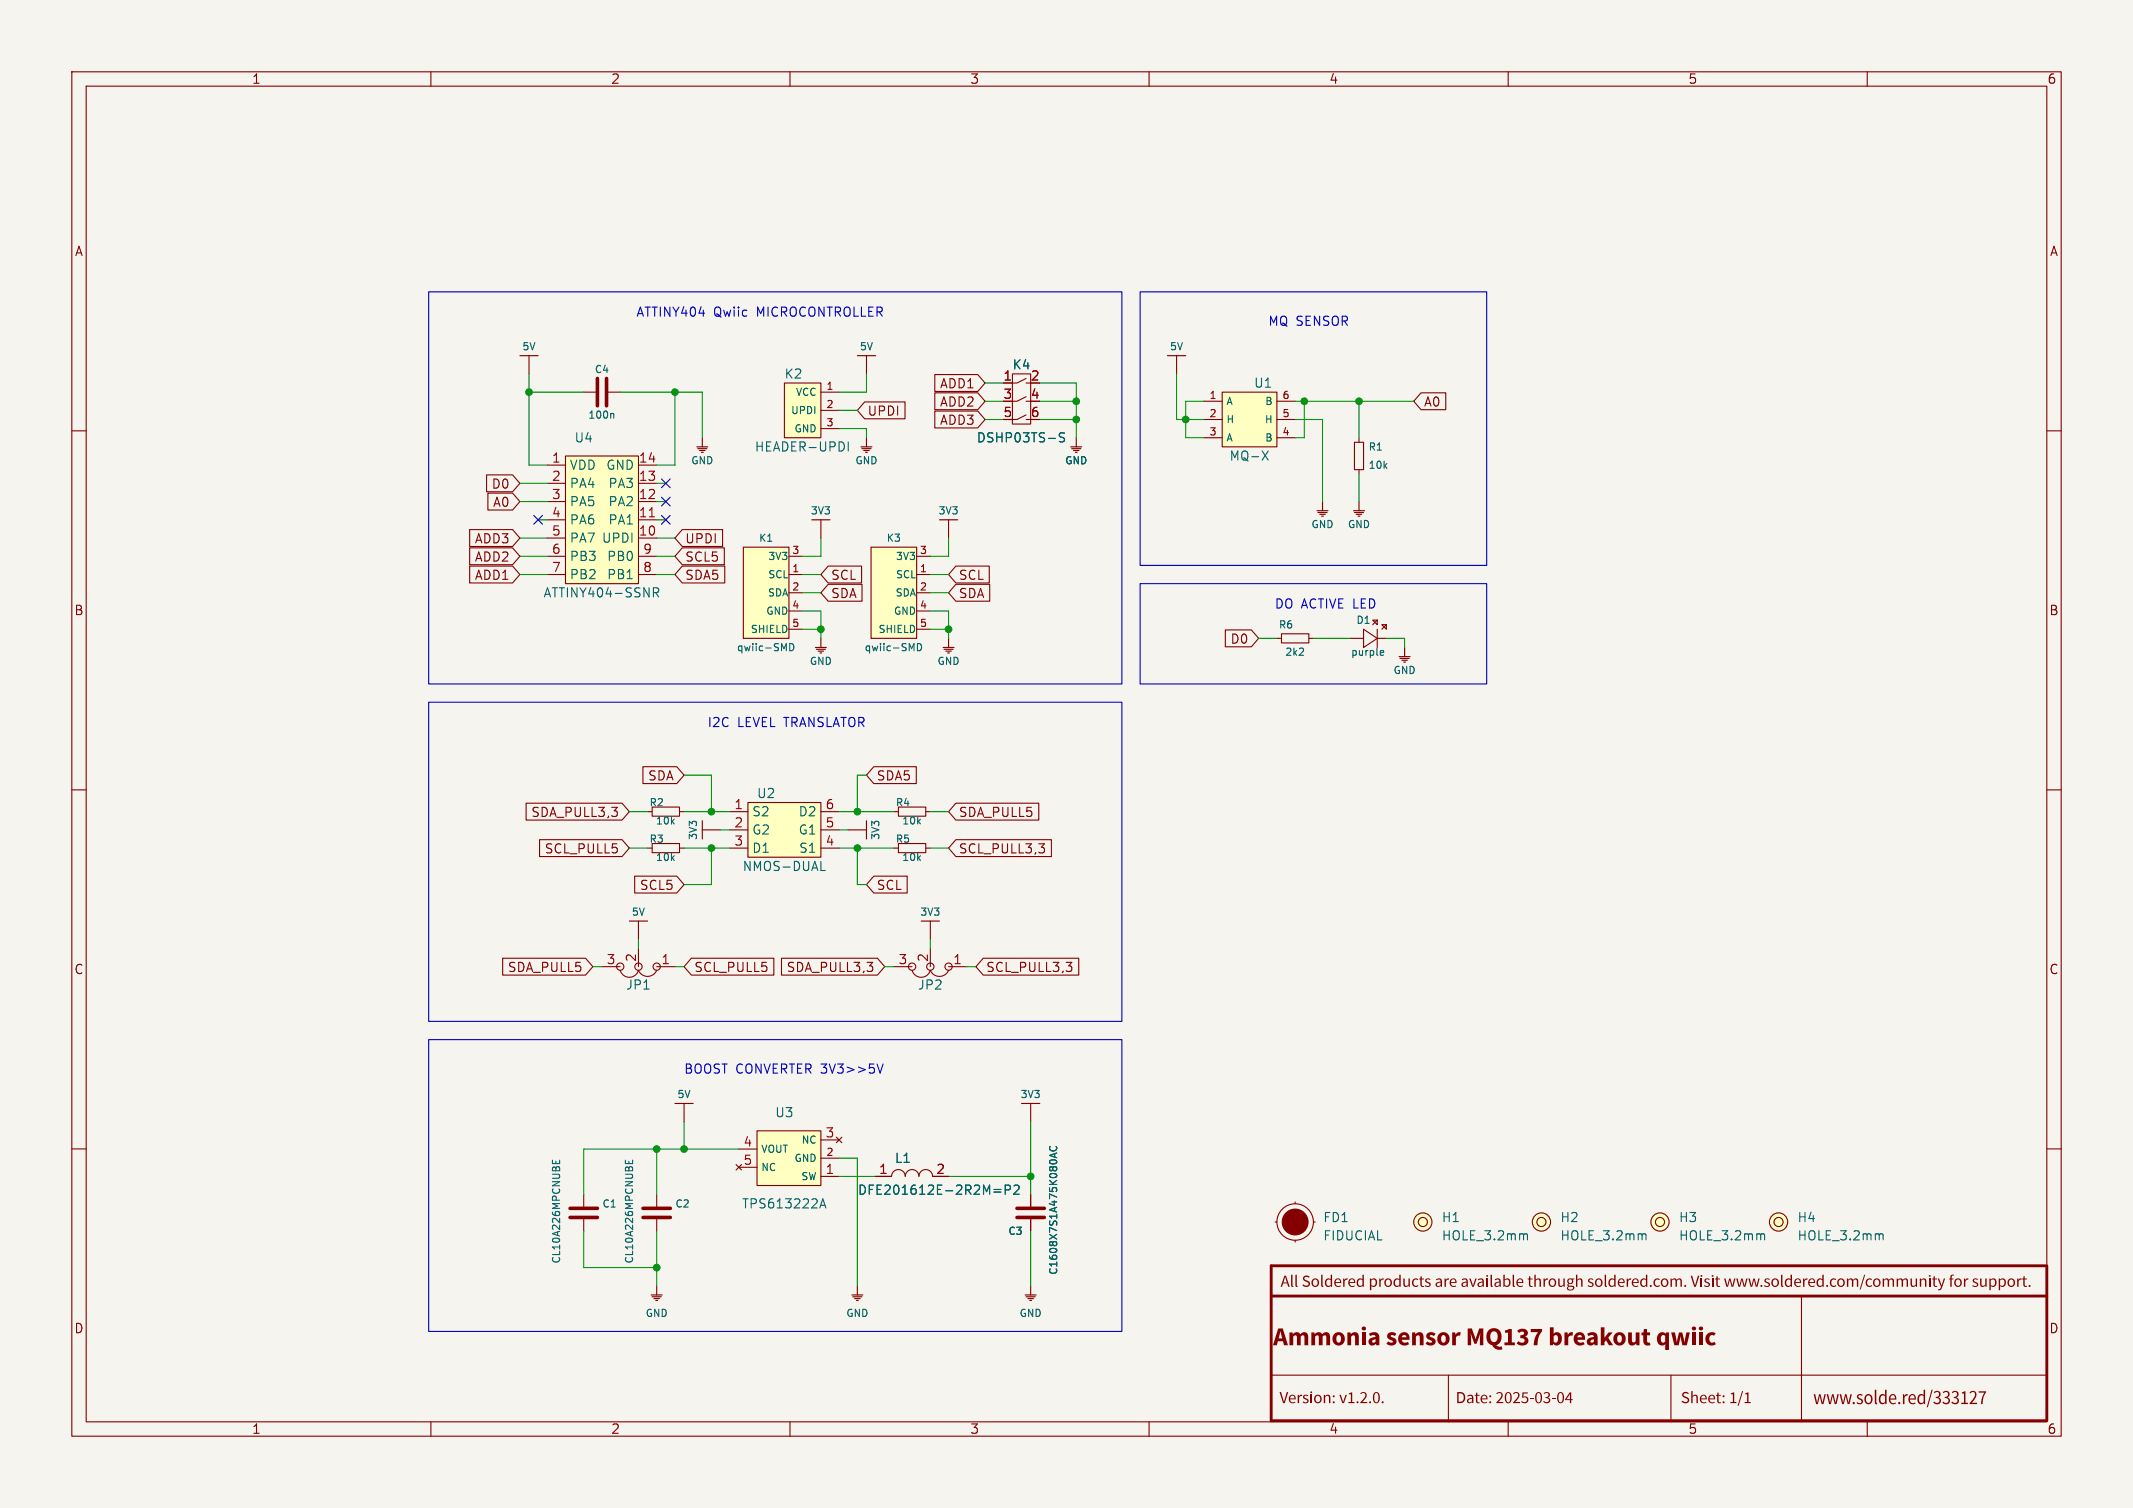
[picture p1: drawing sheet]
<svg xmlns="http://www.w3.org/2000/svg" width="297mm" height="210mm" viewBox="0 0 297 210" stroke-linecap="round" stroke-linejoin="round" font-family="sans-serif">
<path d="M0 0h297v210h-297z" fill="#f5f4ef" stroke="#f5f4ef" stroke-width=".14"/>
<g fill="none" stroke="#840000" stroke-width=".15">
<path d="M10 10h277v190h-277zM12 12h273v186h-273zM60 10v2M110 10v2M160 10v2M210 10v2M260 10v2M10 60h2M285 60h2M10 110h2M285 110h2M10 160h2"/>
<path d="M285 160h2M60 198v2M110 198v2M160 198v2M177 191.5h108M210 198v2M260 198v2"/>
</g>
<g fill="#840000">
<circle cx="189.9" cy="185" r=".29"/>
<circle cx="235.9" cy="185" r=".29"/>
<circle cx="236.8" cy="185" r=".29"/>
</g>
<path d="M284.8 176.3h-107.8v21.6h107.9M285 176.3v21.6M177 180.5h108" fill="none" stroke="#840000" stroke-width=".4"/>
<g fill="none" stroke="#840000" stroke-width=".15">
<path d="M120.6 49.5v2.6M188.6 61.6h1.3v3.8h-1.3zM189.2 61v.6M189.2 65.4v.6M177.8 88.9h.6M178.4 88.3h3.8v1.2h-3.8zM182.3 88.9h.6M188 88.9h1.9M189.9 87.6l1.9 1.3-1.9 1.3zM191.1 86.4h.7v.6zM191.8 88.9h1.2M191.8 86.4l-.7 .6"/>
<path d="M191.8 87.6v2.6M192.4 87h.6v.6zM193 87l-.6 .6M97.8 115.6h2.5M83.8 134.6h2.6M86.4 135.1a1.32 1.32 0 0 0 1.2 1 1.32 1.32 0 0 0 1.3-1 1.38 1.38 0 0 0 1.3 .9 1.38 1.38 0 0 0 1.2-.9M88.9 132.1v2.5M91.4 134.6h2.6M129.5 128.3v2.5M201.7 191.5v6.5M232.7 191.5v6.5M250.8 180.5v17.5"/>
<circle cx="86.4" cy="134.6" r=".51"/>
<circle cx="88.9" cy="134.6" r=".51"/>
<circle cx="91.4" cy="134.6" r=".51"/>
<circle cx="198.1" cy="170.2" r=".63"/>
<circle cx="198.1" cy="170.2" r="1.27"/>
<circle cx="214.6" cy="170.2" r=".63"/>
<circle cx="214.6" cy="170.2" r="1.27"/>
<circle cx="247.6" cy="170.2" r=".63"/>
<circle cx="247.6" cy="170.2" r="1.27"/>
</g>
<g fill="none" stroke="#840000" stroke-width=".16">
<path d="M119.4 49.5h2.5M97 62.2h1.6M97.2 62.5h1.2M97.4 62.7h.8M97.7 63h.2M97.8 61v1.2M188.5 71.1h1.5M188.6 71.4h1.3M188.8 71.6h.8M189.1 71.9h.3M189.2 69.9v1.2M194.8 91.4h1.5"/>
<path d="M194.9 91.7h1.3M195.2 91.9h.8M195.5 92.2h.2M195.6 90.2v1.2M97.8 114.3v2.5M128.3 128.3h2.5"/>
</g>
<g fill="#ffffc2" stroke="#ffffc2" stroke-width=".14">
<circle cx="247.6" cy="170.2" r="1.27"/>
<circle cx="214.6" cy="170.2" r="1.27"/>
<circle cx="198.1" cy="170.2" r="1.27"/>
</g>
<path d="M192.2 91.2h.4M192.2 90.6h.3l.2 .2-.5 .1M212.3 171.8h.2l.2 .2v.7M228.8 171.8h.2l.2 .2v.7M261.9 171.8h.1l.2 .2v.7" fill="none" stroke="#006464" stroke-width=".15"/>
<path d="M109.2 53.3h5.1v7.7h-5.1z" fill="#ffffc2"/>
<g fill="none" stroke="#840000" stroke-width=".15">
<path d="M109.2 53.3h5.1v7.7h-5.1zM114.3 54.6h2.5M114.3 57.2h2.5M114.3 59.7h2.5M90.2 118.1h.6M90.8 117.5h3.8v1.2h-3.8zM94.6 118.1h.6M124.5 118.1h.6M124.5 113h.6M125.1 117.5h3.8v1.2h-3.8zM125.1 112.4h3.8v1.3h-3.8zM128.9 118.1h.6"/>
<path d="M128.9 113h.6M88.9 128.3v2.5M95.2 153.7v2.5M81.3 166.4v1.9M81.3 169.6v1.9M91.4 166.4v1.9M91.4 169.6v1.9M177.5 170.2h.3M180.3 167.4v.2M180.3 172.7v.3M182.9 170.2h.2"/>
<circle cx="180.3" cy="170.2" r="2.54"/>
<circle cx="231.1" cy="170.2" r=".63"/>
<circle cx="231.1" cy="170.2" r="1.27"/>
</g>
<path d="M118.1 61.5v1.3M76.9 161.6v.4h1v-.4M77.4 161.7v.3M87.1 161.6v.4h1v-.4M87.6 161.7v.3M245.3 171.8h.2l.2 .2v.7" fill="none" stroke="#006464" stroke-width=".15"/>
<circle cx="180.3" cy="170.2" r="1.8" fill="#840000" stroke="#840000" stroke-width=".15"/>
<circle cx="231.1" cy="170.2" r="1.27" fill="#ffffc2" stroke="#ffffc2" stroke-width=".14"/>
<g fill="none" stroke="#840000" stroke-width=".16">
<path d="M119.9 62.2h1.5M120 62.5h1.3M120.3 62.7h.7M120.5 63h.3M120.6 61v1.2M113.5 90.2h1.6M113.7 90.4h1.2M113.9 90.7h.8M114.2 90.9h.2M114.3 88.9v1.3M87.6 128.3h2.6M94 153.7h2.5"/>
<path d="M91.4 179.1v1.2M119.4 179.1v1.2M90.7 180.3h1.5M90.8 180.6h1.3M91.1 180.8h.7M91.3 181.1h.3M118.6 180.3h1.5M118.7 180.6h1.3M119 180.8h.8M119.3 181.1h.2"/>
</g>
<path d="M79.4 169.5h3.8M79.4 168.3h3.8M89.5 169.5h3.8M89.5 168.3h3.8" fill="none" stroke="#840000" stroke-width=".5"/>
<path d="M105.4 157.5h8.9v7.6h-8.9z" fill="#ffffc2"/>
<g fill="none" stroke="#840000" stroke-width=".15">
<path d="M81.3 54.6h1.9M84.5 54.6h1.9M105.4 157.5h8.9v7.6h-8.9zM114.3 158.8h2.5M116.5 158.4l.7 .7M117.2 158.4l-.7 .7M143.5 153.7v2.5M102.5 162.2l.8 .7M102.9 160h2.5M102.9 162.6h2.5M103.3 162.2l-.8 .7M114.3 163.8h2.5"/>
<path d="M114.3 161.3h2.5M129.9 163.8a.95 .95 0 0 0-1-.9 .95 .95 0 0 0-.9 .9 .95 .95 0 0 0-1-.9 .95 .95 0 0 0-1 .9 .95 .95 0 0 0-.9-.9 .95 .95 0 0 0-1 .9h-2.2M129.9 163.8h2.2M143.5 166.4v1.9M143.5 169.6v1.9"/>
</g>
<path d="M85.2 57.6l.3 .1v.5M146.2 159.7a.47 .47 0 0 0 .4 .6 .47 .47 0 0 0 .5-.4l-.1-.2M114.1 168.2l.5-1.3 .4 1.3M114.3 167.9h.6M138.4 165.6h1M138.4 166h1M140 165.7l.6-.1 .1-.1-.1-.3-.1-.2h-.5v1.3M141.2 165.2l.2-.2h.3l.1 .2 .1 .2-.1 .2-.7 .7h.8M146.9 160.7v.4M147.1 160.6l-1 .3 1 .3" fill="none" stroke="#006464" stroke-width=".15"/>
<path d="M83.2 52.7v3.8M84.5 52.7v3.8M141.6 169.5h3.8M141.6 168.3h3.8" fill="none" stroke="#840000" stroke-width=".5"/>
<path d="M142.2 153.7h2.6M143.5 179.1v1.2M142.7 180.3h1.6M142.9 180.6h1.2M143.1 180.8h.8M143.4 181.1h.2" fill="none" stroke="#840000" stroke-width=".16"/>
<path d="M78.7 63.5h10.2v17.8h-10.2z" fill="#ffffc2"/>
<g fill="none" stroke="#840000" stroke-width=".15">
<path d="M73.7 49.5v2.6M76.2 64.8h2.5M76.2 74.9h2.5M76.2 72.4h2.5M76.2 69.9h2.5M76.2 67.3h2.5M76.2 77.5h2.5M78.7 63.5h10.2v17.8h-10.2zM88.9 64.8h2.5M88.9 74.9h2.5M88.9 72.4h2.5M88.9 69.9h2.5"/>
<path d="M88.9 67.3h2.5M88.9 77.5h2.5M76.2 80h2.5M88.9 80h2.5"/>
</g>
<path d="M90.4 72h.7" fill="none" stroke="#a90000" stroke-width=".15"/>
<path d="M91 82.5h.6l.1-.2v-.3l-.2-.1h-.5v1.2M91.3 82.5l.4 .6" fill="none" stroke="#006464" stroke-width=".15"/>
<path d="M72.4 49.5h2.5" fill="none" stroke="#840000" stroke-width=".16"/>
<path d="M103.5 76.2h6.4v12.7h-6.4z" fill="#ffffc2"/>
<path d="M103.5 76.2h6.4v12.7h-6.4zM109.9 77.5h1.9M109.9 80h1.9M109.9 82.6h1.9M109.9 85.1h1.9M109.9 87.6h1.9" fill="none" stroke="#840000" stroke-width=".15"/>
<path d="M110 89.6a.51 .51 0 0 1 .5 .5 .51 .51 0 0 1-.5 .5z" fill="none" stroke="#006464" stroke-width=".15"/>
<path d="M121.3 76.2h6.3v12.7h-6.3z" fill="#ffffc2"/>
<g fill="none" stroke="#840000" stroke-width=".15">
<path d="M141 52.1h2.5v7h-2.5zM142.9 57.8l-1.3 .6h-.6M142.9 55.2l-1.3 .7h-.6M142.9 52.7l-1.3 .6h-1.9M142.9 58.4h.6M114.3 72.4v2.5M121.3 76.2h6.3v12.7h-6.3zM127.6 77.5h1.9M132.1 72.4v2.5M127.6 80h1.9M127.6 82.6h1.9M127.6 85.1h1.9"/>
<path d="M127.6 87.6h1.9M118.1 115.6h2.5"/>
</g>
<path d="M148.2 60.3h-.5l-.2 .2 .1 .3 .6 .3v.3l-.2 .1h-.5M127.7 89.6a.51 .51 0 0 1 .6 .5 .51 .51 0 0 1-.6 .5z" fill="none" stroke="#006464" stroke-width=".15"/>
<g fill="none" stroke="#840000" stroke-width=".16">
<path d="M113 72.4h2.6M130.8 72.4h2.5M149.1 62.2h1.5M149.2 62.5h1.3M149.5 62.7h.7M149.7 63h.3M149.9 61v1.2M131.3 90.2h1.5M131.4 90.4h1.3M131.7 90.7h.8M132 90.9h.2M132.1 88.9v1.3"/>
<path d="M120.6 114.3v2.5"/>
</g>
<path d="M104.1 111.8h10.2v7.6h-10.2z" fill="#ffffc2"/>
<g fill="none" stroke="#840000" stroke-width=".15">
<path d="M90.2 113h.6M90.8 112.4h3.8v1.3h-3.8zM94.6 113h.6M101.6 113h2.5M101.6 115.6h2.5M101.6 118.1h2.5M104.1 111.8h10.2v7.6h-10.2zM114.3 113h2.5M114.3 115.6h2.5M114.3 118.1h2.5M124.5 134.6h2.5M127 135.1a1.32 1.32 0 0 0 1.3 1 1.32 1.32 0 0 0 1.2-1 1.38 1.38 0 0 0 1.3 .9 1.38 1.38 0 0 0 1.3-.9"/>
<path d="M129.5 132.1v2.5M132.1 134.6h2.5"/>
<circle cx="127" cy="134.6" r=".51"/>
<circle cx="129.5" cy="134.6" r=".51"/>
<circle cx="132.1" cy="134.6" r=".51"/>
</g>
<path d="M114.3 121.2h.6" fill="none" stroke="#006464" stroke-width=".15"/>
<path d="M170.2 54.6h7.6v7.6h-7.6z" fill="#ffffc2"/>
<g fill="none" stroke="#840000" stroke-width=".15">
<path d="M120.4 56h5.6v2.3h-5.6l-1-1.1zM130.2 52.2h5.9l1.1 1.1-1.1 1.2h-5.9zM130.2 54.7h5.9l1.1 1.2-1.1 1.2h-5.9zM130.2 57.2h5.9l1.1 1.2-1.1 1.2h-5.9zM139.7 53.3h1.3M163.8 49.5v2.6M167.6 55.9h2.6M167.6 58.4h2.6M170.2 54.6h7.6v7.6h-7.6zM177.8 55.9h2.5M177.8 58.4h2.5M197.9 54.7h3.4v2.4h-3.4l-1.1-1.2z"/>
<path d="M65.4 76.3h6l1 1.2-1 1.1h-6zM65.4 73.8h6l1 1.1-1 1.2h-6zM65.4 78.8h6l1 1.2-1 1.2h-6zM67.8 66.1h3.6l1 1.2-1 1.2h-3.6zM67.9 68.7h3.5l1 1.2-1 1.1h-3.5zM95 78.8h5.9v2.4h-5.9l-1-1.2zM95 76.3h5.9v2.3h-5.9l-1-1.1zM95 73.8h5.6v2.3h-5.6l-1-1.2zM115.3 78.8h4.7v2.4h-4.7l-1-1.2zM133.1 78.8h4.6v2.4h-4.6l-1-1.2zM167.6 61h2.6M177.8 61h2.5"/>
<path d="M115.3 81.4h4.7v2.3h-4.7l-1-1.1zM133.1 81.4h4.7v2.3h-4.7l-1-1.1zM170.6 87.7h3.6l1.1 1.2-1.1 1.2h-3.6zM73.3 111.9h13.3l1 1.1-1 1.2h-13.3zM75.1 116.9h11.5l1 1.2-1 1.2h-11.5zM85.2 112.4h.8l-.5 .5M85.9 113v.6M89.5 106.8h4.7l1 1.2-1 1.1h-4.7zM121.7 106.8h5.9v2.3h-5.9l-1.1-1.1zM133.1 111.9h11.5v2.3h-11.5l-1-1.2zM133.1 116.9h13.3v2.4h-13.3l-1-1.2zM144.6 117.5h.8l-.4 .5"/>
<path d="M145.2 118l.2 .2v.3l-.2 .3M70 133.4h11.5l1 1.2-1 1.2h-11.5zM88.4 122h5.8l1 1.2-1 1.2h-5.8zM96.3 133.4h11.5v2.4h-11.5l-1.1-1.2zM108.8 133.4h13.4l1 1.2-1 1.2h-13.4zM120.7 134h.8l-.4 .5M121.5 134.6v.6M121.7 122h4.6v2.4h-4.6l-1.1-1.2zM136.9 133.4h13.3v2.4h-13.3l-1-1.2zM148.5 134h.7l-.4 .5M149 134.5l.2 .2v.3l-.2 .3M121.9 163.8h2.2"/>
<path d="M129.9 163.8h2.2M143.5 166.4v1.9M143.5 169.6v1.9"/>
</g>
<path d="M148.2 60.3h-.5l-.2 .2 .1 .3 .6 .3v.3l-.2 .1h-.5M175.7 62.8l.9 1.3M176.6 62.8l-.9 1.3M146.2 159.7a.47 .47 0 0 0 .4 .6 .47 .47 0 0 0 .5-.4l-.1-.2M138.4 165.6h1M138.4 166h1M140 165.7l.6-.1 .1-.1-.1-.3-.1-.2h-.5v1.3M141.2 165.2l.2-.2h.3l.1 .2 .1 .2-.1 .2-.7 .7h.8M146.9 160.7v.4M147.1 160.6l-1 .3 1 .3" fill="none" stroke="#006464" stroke-width=".15"/>
<path d="M162.6 49.5h2.5M183.4 71.1h1.5M183.5 71.4h1.3M183.8 71.6h.7M184 71.9h.3M184.1 69.9v1.2" fill="none" stroke="#840000" stroke-width=".16"/>
<path d="M59.7 40.6h96.5v54.7h-96.5zM158.7 40.6h48.3v38.1h-48.3zM59.7 97.8h96.5v44.4h-96.5zM158.7 81.3h48.3v14h-48.3zM59.7 144.8h96.5v40.6h-96.5zM122.1 148.2l.4 1.2 .5-1.2" fill="none" stroke="#0000c2" stroke-width=".15"/>
<g fill="none" stroke="#009600" stroke-width=".15">
<path d="M73.7 54.6h7.6M73.7 52.1v12.7h2.5M86.4 54.6h11.4v6.4M94 54.6v10.2h-2.6M116.8 59.7h3.8v1.3M116.8 57.2h2.6M120.6 52.1v2.5h-3.8M137.2 58.4h2.5M137.2 55.9h2.5M137.2 53.3h2.5M144.8 53.3h5.1v7.7M144.8 58.4h5.1"/>
<path d="M144.8 55.9h5.1M163.8 52.1v6.3h3.8M167.6 55.9h-2.5v5.1h2.5M180.3 58.4h3.8v11.5M180.3 55.9h16.5M181.6 55.9v5.1h-1.3M189.2 55.9v5.1M72.4 77.5h3.8M72.4 67.3h3.8M72.4 69.9h3.8M72.4 74.9h3.8M74.9 72.4h1.3"/>
<path d="M91.4 77.5h2.6M91.4 67.3h1.3M91.4 69.9h1.3M91.4 74.9h2.6M91.4 72.4h1.3M114.3 74.9v2.6h-2.5M132.1 74.9v2.6h-2.6M189.2 66v3.9M72.4 80h3.8M91.4 80h2.6M111.8 85.1h2.5v3.8M111.8 82.6h2.5"/>
<path d="M111.8 80h2.5M111.8 87.6h2.5M129.5 82.6h2.6M129.5 80h2.6M129.5 85.1h2.6v3.8M129.5 87.6h2.6M175.3 88.9h2.5M182.9 88.9h5.1M193 88.9h2.6v1.3M87.6 118.1h2.6M87.6 113h2.6M95.2 118.1h6.4"/>
<path d="M95.2 108h3.9v5M95.2 113h6.4M99.1 118.1v5.1h-3.9M100.3 115.6h1.3M116.8 118.1h7.7M116.8 115.6h1.3M116.8 113h7.7M119.4 118.1v5.1h1.2M120.6 108h-1.2v5M129.5 118.1h2.6M129.5 113h2.6M82.5 134.6h1.3"/>
<path d="M88.9 130.8v1.3M94 134.6h1.2M123.2 134.6h1.3M129.5 130.8v1.3M134.6 134.6h1.3M95.2 156.2v3.8M143.5 156.2v10.2M81.3 171.5v5h10.1M91.4 160v6.4M91.4 171.5v7.6M102.9 160h-21.6v6.4M116.8 163.8h5.1"/>
<path d="M116.8 161.3h2.6v17.8M132.1 163.8h11.4M143.5 171.5v7.6"/>
</g>
<path d="M74.3 71.8l1.2 1.2M75.5 71.8l-1.2 1.2M92.1 69.2l1.2 1.3M92.1 66.7l1.2 1.2M92.1 71.8l1.2 1.2M93.3 69.2l-1.2 1.3M93.3 66.7l-1.2 1.2M93.3 71.8l-1.2 1.2" fill="none" stroke="#000084" stroke-width=".15"/>
<g fill="#009600" stroke="#009600" stroke-width=".15">
<circle cx="132.1" cy="87.6" r=".46"/>
<circle cx="114.3" cy="87.6" r=".46"/>
<circle cx="119.4" cy="118.1" r=".46"/>
<circle cx="119.4" cy="113" r=".46"/>
<circle cx="99.1" cy="113" r=".46"/>
<circle cx="94" cy="54.6" r=".46"/>
<circle cx="73.7" cy="54.6" r=".46"/>
<circle cx="181.6" cy="55.9" r=".46"/>
<circle cx="189.2" cy="55.9" r=".46"/>
<circle cx="95.2" cy="160" r=".46"/>
<circle cx="91.4" cy="160" r=".46"/>
<circle cx="143.5" cy="163.8" r=".46"/>
<circle cx="91.4" cy="176.5" r=".46"/>
<circle cx="149.9" cy="58.4" r=".46"/>
<circle cx="149.9" cy="55.9" r=".46"/>
<circle cx="165.1" cy="58.4" r=".46"/>
<circle cx="99.1" cy="118.1" r=".46"/>
</g>
<text font-size="3.5" fill="#840000" x="177.3" y="188.6">AmmoniasensorMQ137breakoutqwiic</text>
<text font-size="2.8" fill="#840000" x="252.5" y="196.5">www.solde.red/333127</text>
<g font-size="2.3" fill="#840000">
<text x="178.3" y="180">AllSolderedproductsareavailablethrough soldered.com.Visitwww.soldered.com/communityfor support.</text>
<text x="178.2" y="196.2">Version:v1.2.0.</text>
<text x="202.7" y="196.2">Date:2025-03-04</text>
<text x="234" y="196.2">Sheet:1/1</text>
</g>
<g font-size="1.8" fill="#840000">
<text x="35" y="11.9">1</text>
<text x="85" y="11.9">2</text>
<text x="135" y="11.9">3</text>
<text x="185" y="11.9">4</text>
<text x="235" y="11.9">5</text>
<text x="285" y="11.9">6</text>
<text x="10.3" y="35.9">A</text>
<text x="285.3" y="35.9">A</text>
<text x="120.7" y="58.1">UPDI</text>
<text x="130.8" y="54.3">ADD1</text>
<text x="130.8" y="56.8">ADD2</text>
<text x="130.8" y="59.4">ADD3</text>
<text x="198.2" y="56.8">A0</text>
<text x="68.4" y="68.3">D0</text>
<text x="68.6" y="70.8">A0</text>
<text x="66" y="75.9">ADD3</text>
<text x="95.3" y="75.9">UPDI</text>
<text x="66" y="78.4">ADD2</text>
<text x="66" y="81">ADD1</text>
<text x="95.3" y="81">SDA5</text>
<text x="95.3" y="78.4">SCL5</text>
<text x="115.6" y="83.5">SDA</text>
<text x="115.6" y="81">SCL</text>
<text x="133.4" y="83.5">SDA</text>
<text x="133.4" y="81">SCL</text>
<text x="10.3" y="85.9">B</text>
<text x="171.2" y="89.9">D0</text>
<text x="285.3" y="85.9">B</text>
<text x="73.9" y="114">SDA_PULL3,3</text>
<text x="90.1" y="108.9">SDA</text>
<text x="122" y="108.9">SDA5</text>
<text x="133.4" y="114">SDA_PULL5</text>
<text x="75.8" y="119.1">SCL_PULL5</text>
<text x="133.4" y="119.1">SCL_PULL3,3</text>
<text x="89" y="124.1">SCL5</text>
<text x="122" y="124.1">SCL</text>
<text x="10.3" y="135.9">C</text>
<text x="70.6" y="135.6">SDA_PULL5</text>
<text x="96.6" y="135.6">SCL_PULL5</text>
<text x="109.4" y="135.6">SDA_PULL3,3</text>
<text x="137.2" y="135.6">SCL_PULL3,3</text>
<text x="285.3" y="135.9">C</text>
<text x="10.3" y="185.9">D</text>
<text x="285.3" y="185.9">D</text>
<text x="35" y="199.9">1</text>
<text x="85" y="199.9">2</text>
<text x="135" y="199.9">3</text>
<text x="185" y="199.9">4</text>
<text x="235" y="199.9">5</text>
<text x="285" y="199.9">6</text>
</g>
<g font-size="1.8" fill="#0000c2">
<text x="88.5" y="44.2">ATTINY404</text>
<text x="99.4" y="44.2">Qwiic</text>
<text x="105.5" y="44.2">MICROCONTROLLER</text>
<text x="176.5" y="45.5">MQ SENSOR</text>
<text x="177.4" y="84.8">DO ACTIVE LED</text>
<text x="98.4" y="101.4">I2C</text>
<text x="102.7" y="101.4">LEVEL TRANSLATOR</text>
<text x="95.2" y="149.6">BOOST CONVERTER 3V3&gt;&gt;5V</text>
</g>
<g font-size="1.8" fill="#006464">
<text x="109.1" y="52.9">K2</text>
<text x="140.9" y="51.7">K4</text>
<text x="174.5" y="54.2">U1</text>
<text x="79.2" y="65.6">VDD</text>
<text x="79.9" y="61.8">U4</text>
<text x="84.3" y="65.6">GND</text>
<text x="105" y="63.1">HEADER-UPDI</text>
<text x="135.9" y="61.8">DSHP03TS-S</text>
<text x="171.1" y="64.4">MQ-X</text>
<text x="79.2" y="68.2">PA4</text>
<text x="79.2" y="70.7">PA5</text>
<text x="84.6" y="70.7">PA2</text>
<text x="84.6" y="68.2">PA3</text>
<text x="79.2" y="73.3">PA6</text>
<text x="79.2" y="75.8">PA7 UPDI</text>
<text x="84.6" y="73.3">PA1</text>
<text x="75.6" y="83.4">ATTINY404-SSNR</text>
<text x="79.2" y="78.3">PB3</text>
<text x="79.2" y="80.9">PB2</text>
<text x="84.4" y="80.9">PB1</text>
<text x="84.4" y="78.3">PB0</text>
<text x="104.6" y="113.9">S2</text>
<text x="105.3" y="111.4">U2</text>
<text x="111.1" y="113.9">D2</text>
<text x="104.6" y="116.4">G2</text>
<text x="104.6" y="119">D1</text>
<text x="111.1" y="116.4">G1</text>
<text x="111.2" y="119">S1</text>
<text x="103.3" y="121.5">NMOS-DUAL</text>
<text x="87.1" y="138">JP1</text>
<text x="127.7" y="138">JP2</text>
<text x="107.8" y="155.8">U3</text>
<text x="119.4" y="166.6">DFE201612E-2R2M=P2</text>
<text x="124.5" y="162.2">L1</text>
<text x="103.2" y="168.5">TPS613222A</text>
<text x="184.2" y="170.4">FD1</text>
<text x="184.2" y="172.9">FIDUCIAL</text>
<text x="200.7" y="172.9">HOLE_3.2mm</text>
<text x="200.7" y="170.4">H1</text>
<text x="217.2" y="172.9">HOLE_3.2mm</text>
<text x="217.2" y="170.4">H2</text>
<text x="233.7" y="172.9">HOLE_3.2mm</text>
<text x="233.7" y="170.4">H3</text>
<text x="250.2" y="172.9">HOLE_3.2mm</text>
<text x="250.2" y="170.4">H4</text>
</g>
<g font-size="1.8" fill="#a90000">
<text x="139.6" y="53.1">1</text>
<text x="143.4" y="53.1">2</text>
<text x="139.6" y="55.6">3</text>
<text x="139.6" y="58.2">5</text>
<text x="143.4" y="55.6">4</text>
<text x="143.4" y="58.2">6</text>
<text x="76.8" y="64.5">1</text>
<text x="88.9" y="64.5">14</text>
<text x="76.8" y="67.1">2</text>
<text x="76.8" y="69.6">3</text>
<text x="88.9" y="69.6">12</text>
<text x="88.9" y="67.1">13</text>
<text x="76.8" y="72.1">4</text>
<text x="76.8" y="74.7">5</text>
<text x="76.8" y="77.2">6</text>
<text x="88.9" y="74.7">10</text>
<text x="88.9" y="72.1">11</text>
<text x="89.5" y="77.2">9</text>
<text x="76.8" y="79.8">7</text>
<text x="89.5" y="79.8">8</text>
<text x="102.2" y="112.8">1</text>
<text x="114.9" y="112.8">6</text>
<text x="102.2" y="115.3">2</text>
<text x="102.2" y="117.9">3</text>
<text x="114.9" y="117.9">4</text>
<text x="114.9" y="115.3">5</text>
<text x="84.4" y="134.4">3</text>
<text x="88.6" y="134.1" transform="rotate(-90 88.6 134.1)">2</text>
<text x="92" y="134.4">1</text>
<text x="125" y="134.4">3</text>
<text x="129.3" y="134.1" transform="rotate(-90 129.3 134.1)">2</text>
<text x="132.6" y="134.4">1</text>
<text x="103.4" y="159.8">4</text>
<text x="114.9" y="158.5">3</text>
<text x="103.4" y="162.3">5</text>
<text x="114.9" y="163.6">1</text>
<text x="122.3" y="163.6">1</text>
<text x="130.3" y="163.6">2</text>
</g>
<g font-size="1.4" fill="#006464">
<text x="72.6" y="49">5V</text>
<text x="82.7" y="52.2">C4</text>
<text x="119.6" y="49">5V</text>
<text x="162.8" y="49">5V</text>
<text x="81.8" y="58.5">100n</text>
<text x="110" y="57.9">UPDI</text>
<text x="110.7" y="55.3">VCC</text>
<text x="170.7" y="56.6">A</text>
<text x="170.7" y="59.1">H</text>
<text x="176" y="59.1">H</text>
<text x="176" y="56.6">B</text>
<text x="96.1" y="64.9">GND</text>
<text x="110.5" y="60.4">GND</text>
<text x="119" y="64.9">GND</text>
<text x="148.2" y="64.9">GND</text>
<text x="170.7" y="61.7">A</text>
<text x="176" y="61.7">B</text>
<text x="190.5" y="63">R1</text>
<text x="190.5" y="65.5">10k</text>
<text x="112.8" y="71.8">3V3</text>
<text x="130.6" y="71.8">3V3</text>
<text x="105.6" y="75.7">K1</text>
<text x="123.4" y="75.7">K3</text>
<text x="182.5" y="73.8">GND</text>
<text x="187.6" y="73.8">GND</text>
<text x="106.8" y="83.3">SDA</text>
<text x="106.8" y="80.7">SCL</text>
<text x="106.8" y="78.2">3V3</text>
<text x="124.6" y="83.3">SDA</text>
<text x="124.6" y="80.7">SCL</text>
<text x="124.6" y="78.2">3V3</text>
<text x="104.4" y="88.4">SHIELD</text>
<text x="106.6" y="85.8">GND</text>
<text x="122.2" y="88.4">SHIELD</text>
<text x="124.3" y="85.8">GND</text>
<text x="178" y="87.7">R6</text>
<text x="188.8" y="87.1">D1</text>
<text x="102.5" y="90.9">qwiic-SMD</text>
<text x="112.6" y="92.8">GND</text>
<text x="120.3" y="90.9">qwiic-SMD</text>
<text x="130.4" y="92.8">GND</text>
<text x="178.9" y="91.5">2k2</text>
<text x="188" y="91.5">purple</text>
<text x="193.9" y="94.1">GND</text>
<text x="90.3" y="112.5">R2</text>
<text x="124.6" y="112.5">R4</text>
<text x="90.3" y="117.6">R3</text>
<text x="91.2" y="115">10k</text>
<text x="97.2" y="117.1" transform="rotate(-90 97.2 117.1)">3V3</text>
<text x="122.6" y="117.1" transform="rotate(-90 122.6 117.1)">3V3</text>
<text x="124.6" y="117.6">R5</text>
<text x="125.5" y="115">10k</text>
<text x="91.2" y="120.1">10k</text>
<text x="125.5" y="120.1">10k</text>
<text x="87.9" y="127.7">5V</text>
<text x="128" y="127.7">3V3</text>
<text x="94.2" y="153.1">5V</text>
<text x="142" y="153.1">3V3</text>
<text x="105.9" y="160.7">VOUT</text>
<text x="111.5" y="159.5">NC</text>
<text x="105.9" y="163.3">NC</text>
<text x="110.5" y="162">GND</text>
<text x="111.4" y="164.6">SW</text>
<text x="83.8" y="168.4">C1</text>
<text x="93.9" y="168.4">C2</text>
<text x="140.3" y="172.2">C3</text>
<text x="78.2" y="176.1" transform="rotate(-90 78.2 176.1)">CL10A226MPCNUBE</text>
<text x="88.4" y="176.1" transform="rotate(-90 88.4 176.1)">CL10A226MPCNUBE</text>
<text x="147.4" y="177.6" transform="rotate(-90 147.4 177.6)">C1608X7S1A475K080AC</text>
<text x="89.8" y="183.6">GND</text>
<text x="117.7" y="183.6">GND</text>
<text x="141.9" y="183.6">GND</text>
</g>
<g font-size="1.4" fill="#a90000">
<text x="115" y="54.4">1</text>
<text x="115" y="56.9">2</text>
<text x="115" y="59.4">3</text>
<text x="168.3" y="55.6">1</text>
<text x="168.3" y="58.2">2</text>
<text x="178.5" y="58.2">5</text>
<text x="178.5" y="55.6">6</text>
<text x="168.3" y="60.7">3</text>
<text x="178.5" y="60.7">4</text>
<text x="110.2" y="77.2">3</text>
<text x="128" y="77.2">3</text>
<text x="110.2" y="79.8">1</text>
<text x="110.2" y="82.3">2</text>
<text x="128" y="79.8">1</text>
<text x="128" y="82.3">2</text>
<text x="110.2" y="84.8">4</text>
<text x="110.2" y="87.4">5</text>
<text x="128" y="84.8">4</text>
<text x="128" y="87.4">5</text>
<text x="115" y="161">2</text>
</g>
</svg>
